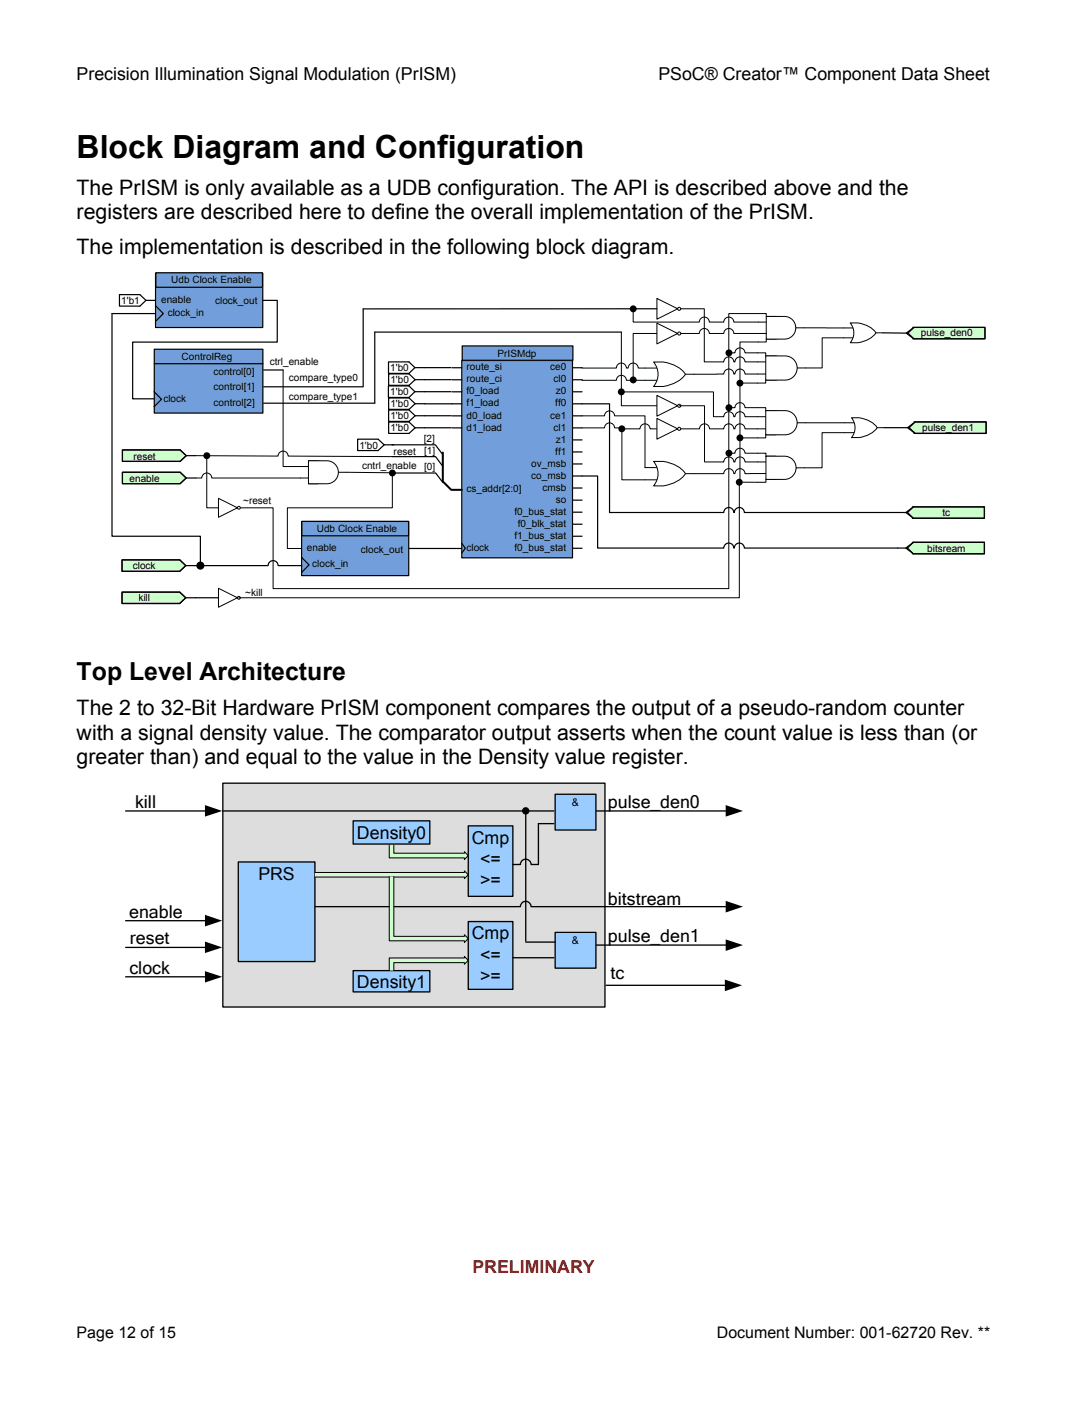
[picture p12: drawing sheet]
<svg xmlns="http://www.w3.org/2000/svg" width="216mm" height="279mm" viewBox="0 0 216 279" stroke-linecap="round" stroke-linejoin="round" font-family="sans-serif">
<g fill="none" stroke="#000" stroke-width=".2">
<path d="M115.7 73.1l6.8 .1a.99 .99 0 0 1 1-1 .99 .99 0 0 1 1 1h.4a.99 .99 0 0 1 1-1 .99 .99 0 0 1 1 1h1.3M115.7 75.5v.1h6.8a.99 .99 0 0 1 1-1 .99 .99 0 0 1 1 1h3.7M123.5 77.9h18.3v5h2.1a.99 .99 0 0 1 1-1 .99 .99 0 0 1 1 1h.2a.99 .99 0 0 1 1-1 .99 .99 0 0 1 1 1h2.5M123.5 66v14.7h7.1M125.9 61.4v2.7h13.1a.99 .99 0 0 1 1-1 .99 .99 0 0 1 1 1h2.9a.99 .99 0 0 1 1-1 .99 .99 0 0 1 1 1h4.8M130.6 66.3h-4.7v9.2M135 61.4h5v10.6h3.9a.99 .99 0 0 1 1-1 .99 .99 0 0 1 1 1h.2a.99 .99 0 0 1 1-1 .99 .99 0 0 1 1 1h2.5M135 66.3h4a.99 .99 0 0 1 1-1 .99 .99 0 0 1 1 1h2.9a.99 .99 0 0 1 1-1 .99 .99 0 0 1 1 1h4.8M150.7 62.4h-5.8v54.7h-90.6v-16.1h-6.8M150.7 68h-3.6v27.3M80.5 83.8v.1M115.7 82.7h4.5a.99 .99 0 0 1 1-1 .99 .99 0 0 1 1 1h6v10.3"/>
<path d="M123.6 85.3h3.6a.99 .99 0 0 1 1-1 .99 .99 0 0 1 1 1h1.4M135 85.3h4.1a.99 .99 0 0 1 1-1 .99 .99 0 0 1 1 1h2.8a.99 .99 0 0 1 1-1 .99 .99 0 0 1 1 1h.2a.99 .99 0 0 1 1-1 .99 .99 0 0 1 1 1h2.5"/>
</g>
<g fill="#000">
<circle cx="123.5" cy="77.9" r=".69"/>
<circle cx="125.9" cy="61.4" r=".69"/>
<circle cx="125.9" cy="75.6" r=".69"/>
<circle cx="123.6" cy="85.3" r=".69"/>
</g>
<path d="M52.4 76.9h19.8M77.9 88.5h8.7l1.4 1.9M78 90.8h8.6l1.4 1.9M78 94.1h8.6l1.5 1.9M115.7 94.7h3.1v14.3h25.1a.99 .99 0 0 1 1-1 .99 .99 0 0 1 1 1h.1a.99 .99 0 0 1 1-1 .99 .99 0 0 1 1 1h30.5" fill="none" stroke="#000" stroke-width=".24"/>
<path d="M88 90v5.7l1.7 1.7" fill="none" stroke="#000" stroke-width=".4"/>
<path d="M91.8 71.7h22v39.2h-22z" fill="#729fdc"/>
<path d="M89.9 73.1h1.9M89.9 75.5h1.9M89.9 77.9h1.9M91.8 71.7h22v39.2h-22zM89.9 80.3h1.9M89.9 82.7h1.9M89.9 85.1h1.9M91.8 108.1l.7 .9-.7 1" fill="none" stroke="#000" stroke-width=".24"/>
<path d="M89.9 97.4h1.9" fill="none" stroke="#000" stroke-width=".4"/>
<path d="M91.9 68.8h22v2.8h-22z" fill="#729fdc"/>
<g fill="none" stroke="#000" stroke-width=".24">
<path d="M91.9 68.8h22v2.8h-22zM113.8 73.1h1.9M113.8 75.5h1.9M113.8 77.9h1.9M113.8 80.3h1.9M113.8 82.7h1.9M113.8 85.1h1.9M113.8 87.5h1.9M113.8 89.9h1.9M113.8 92.3h1.9M113.8 94.7h1.9M113.8 97h1.9"/>
<path d="M113.8 99.5h1.9M113.8 101.9h1.9M113.8 104.2h1.9M113.8 106.6h1.9M113.8 109h1.9"/>
</g>
<path d="M24.3 111.3h11.4l1.2 1.2-1.2 1.1h-11.4z" fill-rule="evenodd" fill="#cfc"/>
<path d="M115.7 80.3h5.5v21.6h22.7a.99 .99 0 0 1 1-1 .99 .99 0 0 1 1 1h.1a.99 .99 0 0 1 1-1 .99 .99 0 0 1 1 1h30.5M24.3 111.3h11.4l1.2 1.2-1.2 1.1h-11.4zM36.9 112.5h2.9" fill="none" stroke="#000" stroke-width=".24"/>
<path d="M47.2 101a.3 .3 0 0 0 .6 0 .3 .3 0 0 0-.6 0zM43.4 99.1l3.8 1.9-3.8 1.9z" fill-rule="evenodd" fill="#fff"/>
<g fill="none" stroke="#000" stroke-width=".2">
<path d="M43.4 99.1l3.8 1.9-3.8 1.9zM59.7 92.8h4.6M59.7 95.1h4.6M64.3 93.9l14 .1"/>
<circle cx="47.5" cy="101" r=".29"/>
</g>
<path d="M61.3 91.6a6.3 6.3 0 0 1 6 2.3 6.4 6.4 0 0 1-6 2.3 3.6 3.6 0 0 0 0-4.6z" fill-rule="evenodd" fill="#fff"/>
<path d="M61.3 91.6a6.3 6.3 0 0 1 6 2.3 6.4 6.4 0 0 1-6 2.3 3.6 3.6 0 0 0 0-4.6z" fill="none" stroke="#000" stroke-width=".2"/>
<path d="M61.3 91.6h3.7a2.29 2.29 0 0 1 2.3 2.3 2.29 2.29 0 0 1-2.3 2.3h-3.7z" fill-rule="evenodd" fill="#fff"/>
<path d="M61.3 91.6h3.7a2.29 2.29 0 0 1 2.3 2.3 2.29 2.29 0 0 1-2.3 2.3h-3.7z" fill="none" stroke="#000" stroke-width=".2"/>
<path d="M71.1 87.3h4.1l1.2 1.2-1.2 1.1h-4.1zM76.4 88.5h1.9" fill="none" stroke="#000" stroke-width=".24"/>
<path d="M24.3 89.5h11.5l1.2 1.1-1.2 1.2h-11.5z" fill-rule="evenodd" fill="#cfc"/>
<path d="M24.3 89.5h11.5l1.2 1.1-1.2 1.2h-11.5zM37 90.6h1.9" fill="none" stroke="#000" stroke-width=".24"/>
<path d="M24.3 93.9h11.5l1.2 1.2-1.2 1.1h-11.5z" fill-rule="evenodd" fill="#cfc"/>
<path d="M52.4 73.6h3.9M24.3 93.9h11.5l1.2 1.2-1.2 1.1h-11.5zM37 95.1h1.9" fill="none" stroke="#000" stroke-width=".24"/>
<path d="M56.3 73.6v19.2h3.4M38.9 95.1h1.2a.99 .99 0 0 1 1-1 .99 .99 0 0 1 1 1h17.6M41.1 90.6v10.4h2.3" fill="none" stroke="#000" stroke-width=".2"/>
<circle cx="41.1" cy="90.6" r=".69" fill="#000"/>
<path d="M180.2 66.3l1.5-1.2h14.1v2.3h-14.1z" fill-rule="evenodd" fill="#cfc"/>
<path d="M175.5 66.2l5 .1M180.2 66.3l1.5-1.2h14.1v2.3h-14.1zM180.5 66.3l1.2 1.1M181.5 65.1h14.3v2.3h-14.3M181.7 65.1l-1.2 1.2" fill="none" stroke="#000" stroke-width=".24"/>
<path d="M180.4 85l1.5-1.1h14.1v2.3h-14.1z" fill-rule="evenodd" fill="#cfc"/>
<path d="M175.8 85h4.9M180.4 85l1.5-1.1h14.1v2.3h-14.1zM180.7 85l1.2 1.2M181.7 83.9h14.3v2.3h-14.3M181.9 83.9l-1.2 1.1" fill="none" stroke="#000" stroke-width=".24"/>
<path d="M180.1 109l1.5-1.2h14.1v2.3h-14.1z" fill-rule="evenodd" fill="#cfc"/>
<path d="M178.5 109h1.9M180.1 109l1.5-1.2h14.1v2.3h-14.1zM180.4 109l1.2 1.1M181.4 107.8h14.3v2.3h-14.3M181.6 107.8l-1.2 1.2" fill="none" stroke="#000" stroke-width=".24"/>
<path d="M180.1 101.9l1.5-1.1h14.1v2.3h-14.1z" fill-rule="evenodd" fill="#cfc"/>
<path d="M178.5 101.9h1.9M180.1 101.9l1.5-1.1h14.1v2.3h-14.1zM180.4 101.9l1.2 1.2M181.4 100.8h14.3v2.3h-14.3M181.6 100.8l-1.2 1.1" fill="none" stroke="#000" stroke-width=".24"/>
<path d="M128.2 73.2h4.9M128.2 75.6h4.9M133.1 74.4h4.9" fill="none" stroke="#000" stroke-width=".2"/>
<path d="M129.9 72a6.7 6.7 0 0 1 6.4 2.4 6.8 6.8 0 0 1-6.4 2.5 3.8 3.8 0 0 0 0-4.9z" fill-rule="evenodd" fill="#fff"/>
<path d="M129.9 72a6.7 6.7 0 0 1 6.4 2.4 6.8 6.8 0 0 1-6.4 2.5 3.8 3.8 0 0 0 0-4.9zM128.2 93h4.9M128.2 95.4h4.9M133.1 94.2h4.9" fill="none" stroke="#000" stroke-width=".2"/>
<path d="M129.9 91.8a6.7 6.7 0 0 1 6.4 2.4 6.7 6.7 0 0 1-6.4 2.4 3.8 3.8 0 0 0 0-4.8z" fill-rule="evenodd" fill="#fff"/>
<path d="M150.6 72h4.8M150.6 74.4h4.8M155.4 73.2h4.8M129.9 91.8a6.7 6.7 0 0 1 6.4 2.4 6.7 6.7 0 0 1-6.4 2.4 3.8 3.8 0 0 0 0-4.8z" fill="none" stroke="#000" stroke-width=".2"/>
<path d="M52.4 80.2h22.1" fill="none" stroke="#000" stroke-width=".24"/>
<path d="M152.2 70.8a6.6 6.6 0 0 1 6.3 2.4 6.7 6.7 0 0 1-6.3 2.4 3.7 3.7 0 0 0 0-4.8z" fill-rule="evenodd" fill="#fff"/>
<path d="M150.6 70.2h1.6v.6M152.2 75.6v.6h-1.6M152.2 70.8a6.6 6.6 0 0 1 6.3 2.4 6.7 6.7 0 0 1-6.3 2.4 3.7 3.7 0 0 0 0-4.8z" fill="none" stroke="#000" stroke-width=".2"/>
<path d="M152.2 70.8h3.9a2.4 2.4 0 0 1 2.4 2.4 2.4 2.4 0 0 1-2.4 2.4h-3.9z" fill-rule="evenodd" fill="#fff"/>
<path d="M152.2 70.8h3.9a2.4 2.4 0 0 1 2.4 2.4 2.4 2.4 0 0 1-2.4 2.4h-3.9zM150.6 82.9h4.8M150.6 85.3h4.8M155.4 84.1h4.8" fill="none" stroke="#000" stroke-width=".2"/>
<path d="M152.2 81.7a6.6 6.6 0 0 1 6.3 2.4 6.7 6.7 0 0 1-6.3 2.4 3.7 3.7 0 0 0 0-4.8z" fill-rule="evenodd" fill="#fff"/>
<path d="M150.6 81.1h1.6v.6M152.2 86.5v.6h-1.6M152.2 81.7a6.6 6.6 0 0 1 6.3 2.4 6.7 6.7 0 0 1-6.3 2.4 3.7 3.7 0 0 0 0-4.8z" fill="none" stroke="#000" stroke-width=".2"/>
<path d="M152.2 81.7h3.9a2.4 2.4 0 0 1 2.4 2.4 2.4 2.4 0 0 1-2.4 2.4h-3.9z" fill-rule="evenodd" fill="#fff"/>
<path d="M152.2 81.7h3.9a2.4 2.4 0 0 1 2.4 2.4 2.4 2.4 0 0 1-2.4 2.4h-3.9z" fill="none" stroke="#000" stroke-width=".2"/>
<path d="M134.7 61.4a.3 .3 0 0 0 .6 0 .3 .3 0 0 0-.6 0zM130.6 59.4l4.1 2-4.1 2.1z" fill-rule="evenodd" fill="#fff"/>
<g fill="none" stroke="#000" stroke-width=".2">
<path d="M130.6 59.4l4.1 2-4.1 2.1z"/>
<circle cx="135" cy="61.4" r=".3"/>
</g>
<path d="M134.7 80.7a.31 .31 0 0 0 .6 0 .31 .31 0 0 0-.6 0zM130.6 78.6l4.1 2.1-4.1 2.1z" fill-rule="evenodd" fill="#fff"/>
<g fill="none" stroke="#000" stroke-width=".2">
<path d="M130.6 78.6l4.1 2.1-4.1 2.1z"/>
<circle cx="135" cy="80.7" r=".31"/>
</g>
<path d="M134.7 85.3a.3 .3 0 0 0 .6 0 .3 .3 0 0 0-.6 0zM130.6 83.2l4.1 2.1-4.1 2z" fill-rule="evenodd" fill="#fff"/>
<g fill="none" stroke="#000" stroke-width=".2">
<path d="M130.6 83.2l4.1 2.1-4.1 2zM150.6 91.9h4.7M150.6 94.2h4.7M155.3 93h4.6"/>
<circle cx="135" cy="85.3" r=".3"/>
</g>
<path d="M152.3 90.7a6.3 6.3 0 0 1 6 2.3 6.4 6.4 0 0 1-6 2.3 3.6 3.6 0 0 0 0-4.6z" fill-rule="evenodd" fill="#fff"/>
<path d="M150.6 90.1h1.7v.6M152.3 95.3v.6h-1.7M152.3 90.7a6.3 6.3 0 0 1 6 2.3 6.4 6.4 0 0 1-6 2.3 3.6 3.6 0 0 0 0-4.6z" fill="none" stroke="#000" stroke-width=".2"/>
<path d="M152.3 90.7h3.7a2.31 2.31 0 0 1 2.3 2.3 2.31 2.31 0 0 1-2.3 2.3h-3.7z" fill-rule="evenodd" fill="#fff"/>
<path d="M152.3 90.7h3.7a2.31 2.31 0 0 1 2.3 2.3 2.31 2.31 0 0 1-2.3 2.3h-3.7z" fill="none" stroke="#000" stroke-width=".2"/>
<path d="M134.7 66.3a.31 .31 0 0 0 .6 0 .31 .31 0 0 0-.6 0zM130.6 64.3l4.1 2-4.1 2.1z" fill-rule="evenodd" fill="#fff"/>
<g fill="none" stroke="#000" stroke-width=".2">
<path d="M130.6 64.3l4.1 2-4.1 2.1zM150.7 64.1h4.6M150.7 66.3h4.6M155.3 65.2h4.5"/>
<circle cx="135" cy="66.3" r=".31"/>
</g>
<path d="M152.3 62.9a6.2 6.2 0 0 1 5.9 2.3 6.3 6.3 0 0 1-5.9 2.2 3.5 3.5 0 0 0 0-4.5z" fill-rule="evenodd" fill="#fff"/>
<path d="M150.7 62.4h1.6v.5M152.3 62.9a6.2 6.2 0 0 1 5.9 2.3 6.3 6.3 0 0 1-5.9 2.2 3.5 3.5 0 0 0 0-4.5zM152.3 67.4v.6h-1.6" fill="none" stroke="#000" stroke-width=".2"/>
<path d="M152.3 62.9h3.7a2.25 2.25 0 0 1 2.2 2.3 2.25 2.25 0 0 1-2.2 2.2h-3.7z" fill-rule="evenodd" fill="#fff"/>
<path d="M152.3 62.9h3.7a2.25 2.25 0 0 1 2.2 2.3 2.25 2.25 0 0 1-2.2 2.2h-3.7z" fill="none" stroke="#000" stroke-width=".2"/>
<path d="M123.5 66h-49v14.2M130.6 61.4h-58.4v15.5" fill="none" stroke="#000" stroke-width=".24"/>
<path d="M24.3 117.8h11.4l1.2 1.1-1.2 1.1h-11.4z" fill-rule="evenodd" fill="#cfc"/>
<path d="M24.3 117.8h11.4l1.2 1.1-1.2 1.1h-11.4zM36.9 118.9h1.9" fill="none" stroke="#000" stroke-width=".24"/>
<path d="M47.2 118.9a.3 .3 0 0 0 .6 0 .3 .3 0 0 0-.6 0zM43.4 117l3.8 1.9-3.8 1.9z" fill-rule="evenodd" fill="#fff"/>
<g fill="none" stroke="#000" stroke-width=".2">
<path d="M167.7 65.2h3.9M167.7 67.2h3.9M171.6 66.2h3.9M43.4 117l3.8 1.9-3.8 1.9z"/>
<circle cx="47.5" cy="118.9" r=".29"/>
</g>
<path d="M38.8 118.9h4.6" fill="none" stroke="#000" stroke-width=".24"/>
<path d="M169 64.2a5.4 5.4 0 0 1 5.1 2 5.5 5.5 0 0 1-5.1 2 3.1 3.1 0 0 0 0-4z" fill-rule="evenodd" fill="#fff"/>
<path d="M169 64.2a5.4 5.4 0 0 1 5.1 2 5.5 5.5 0 0 1-5.1 2 3.1 3.1 0 0 0 0-4zM167.9 84.1h3.9M167.9 86h3.9M171.8 85h4" fill="none" stroke="#000" stroke-width=".2"/>
<path d="M169.3 83.1a5.4 5.4 0 0 1 5.1 1.9 5.5 5.5 0 0 1-5.1 2 3.1 3.1 0 0 0 0-3.9z" fill-rule="evenodd" fill="#fff"/>
<path d="M169.3 83.1a5.4 5.4 0 0 1 5.1 1.9 5.5 5.5 0 0 1-5.1 2 3.1 3.1 0 0 0 0-3.9z" fill="none" stroke="#000" stroke-width=".2"/>
<path d="M30.7 72.3h21.6v9.8h-21.6z" fill="#729fdc"/>
<path d="M30.7 72.3h21.6v9.8h-21.6z" fill="none" stroke="#000" stroke-width=".24"/>
<path d="M30.7 69.4h21.6v2.9h-21.6z" fill="#729fdc"/>
<g fill="none" stroke="#000" stroke-width=".24">
<path d="M30.7 69.4h21.6v2.9h-21.6zM77.2 76.8h4.1l1.2 1.1-1.2 1.1h-4.1zM77.2 72h4.1l1.2 1.1-1.2 1.2h-4.1zM77.3 74.4h4l1.2 1.1-1.2 1.1h-4zM77.3 79.1h4l1.2 1.2-1.2 1.1h-4zM82.5 77.9h7.2M82.5 73.1h7.2M82.5 75.5h7.2M77.3 81.5h4l1.2 1.2-1.2 1.1h-4zM77.3 83.9h4l1.2 1.2-1.2 1.1h-4zM82.5 80.3h7.4M82.5 82.7h7.2"/>
<path d="M82.5 85.1h7.2M81.3 109.1h10.5"/>
</g>
<g fill="none" stroke="#000" stroke-width=".2">
<path d="M144.9 70.2h1.2a.99 .99 0 0 1 1-1 .99 .99 0 0 1 1 1h2.5M147.1 76.2h3.5M150.6 74.4h-2.5a.99 .99 0 0 0-1-1 .99 .99 0 0 0-1 1h-.2a.99 .99 0 0 0-1-1 .99 .99 0 0 0-1 1h-5.9M159.8 65.2h7.9M167.7 67.2h-4.3v6h-3.2M38.9 90.6l16.4 .1a1.01 1.01 0 0 1 1-1 1.01 1.01 0 0 1 1 1l20.7 .1M115.7 85.1h4.5a.99 .99 0 0 1 1-1 .99 .99 0 0 1 1 1h1.4v10.3h4.6M135 80.7h5.1v11.2h3.8a.99 .99 0 0 1 1-1 .99 .99 0 0 1 1 1h.2a.99 .99 0 0 1 1-1 .99 .99 0 0 1 1 1h2.5M144.9 81.1h1.2a.99 .99 0 0 1 1-1 .99 .99 0 0 1 1 1h2.5M144.9 90.1h1.2a.99 .99 0 0 1 1-1 .99 .99 0 0 1 1 1h2.5M147.1 87.1h3.5M150.6 95.9h-3.6v23h-99.5"/>
<path d="M150.6 94.2h-2.5a.99 .99 0 0 0-1-1 .99 .99 0 0 0-1 1h-.2a.99 .99 0 0 0-1-1 .99 .99 0 0 0-1 1h-5.9M160.2 84.1h7.7M167.9 86h-4.5v7h-3.5"/>
</g>
<g fill="#000">
<circle cx="144.9" cy="70.2" r=".69"/>
<circle cx="147.1" cy="76.2" r=".69"/>
<circle cx="144.9" cy="90.1" r=".69"/>
<circle cx="144.9" cy="81.1" r=".69"/>
<circle cx="147" cy="95.9" r=".69"/>
<circle cx="147.1" cy="87.1" r=".69"/>
</g>
<path d="M30.9 54.3h21.3v10.8h-21.3z" fill="#729fdc"/>
<path d="M30.9 54.3h21.3v10.8h-21.3zM31 60.9l1.5 1.5-1.5 1.4" fill="none" stroke="#000" stroke-width=".24"/>
<path d="M31 54.3h21.2v2.8h-21.2z" fill="#729fdc"/>
<path d="M23.7 58.6h4.1l1.2 1.1-1.2 1.2h-4.1zM29 59.7h1.9M31 54.3h21.2v2.8h-21.2zM52.2 59.7h2.9v8.3h-28.7v11.3h4.2M30.6 77.9l1.5 1.5-1.5 1.5" fill="none" stroke="#000" stroke-width=".24"/>
<path d="M60 103.7h21.3v10.8h-21.3z" fill="#729fdc"/>
<path d="M60 103.7h21.3v10.8h-21.3zM60 110.8l1.4 1.5-1.4 1.5" fill="none" stroke="#000" stroke-width=".24"/>
<path d="M60 103.7h21.2v2.9h-21.2z" fill="#729fdc"/>
<path d="M30.8 62.4h-8.5v44.2h17.5v5.9h13.5a.99 .99 0 0 1 1-1 .99 .99 0 0 1 1 1h4.6v-.2M60 103.7h21.2v2.9h-21.2z" fill="none" stroke="#000" stroke-width=".24"/>
<path d="M78 94.1v6.9h-20.9v8.1h2.9" fill="none" stroke="#000" stroke-width=".2"/>
<g fill="#000">
<circle cx="78" cy="94.1" r=".69"/>
<circle cx="39.8" cy="112.5" r=".8"/>
</g>
<path d="M44.3 155.7h76v44.6h-76z" fill="#ddd"/>
<path d="M44.3 155.7h76v44.6h-76z" fill="none" stroke="#000" stroke-width=".26"/>
<path d="M47.4 171.4h15.2v19.8h-15.2z" fill="#9accff"/>
<path d="M47.4 171.4h15.2v19.8h-15.2z" fill="none" stroke="#000" stroke-width=".26"/>
<path d="M70.2 163.2h15.2v4.7h-15.2z" fill="#9accff"/>
<path d="M70.2 163.2h15.2v4.7h-15.2z" fill="none" stroke="#000" stroke-width=".26"/>
<path d="M93.1 164.2h8.9v14h-8.9z" fill="#9accff"/>
<path d="M93.1 164.2h8.9v14h-8.9z" fill="none" stroke="#000" stroke-width=".26"/>
<path d="M77.4 168.1h.9v1.6h14v-.3l.8 .7-.8 .8v-.3h-14.9z" fill-rule="evenodd" fill="#cfc"/>
<path d="M77.4 168.1v2.5h14.9v.3l.8-.8-.8-.7v.3h-14v-1.6" fill="none" stroke="#000" stroke-width=".2"/>
<path d="M62.6 173.5h29.7v-.3l.8 .7-.8 .8v-.3h-29.7z" fill-rule="evenodd" fill="#cfc"/>
<path d="M62.6 173.5h29.7v-.3l.8 .7-.8 .8v-.3h-29.7" fill="none" stroke="#000" stroke-width=".2"/>
<path d="M93.1 183.3h8.9v13.4h-8.9z" fill="#9accff"/>
<path d="M93.1 183.3h8.9v13.4h-8.9z" fill="none" stroke="#000" stroke-width=".26"/>
<path d="M70.2 193h15.2v4.3h-15.2z" fill="#9accff"/>
<path d="M70.2 193h15.2v4.3h-15.2z" fill="none" stroke="#000" stroke-width=".26"/>
<path d="M77.4 190.5h14.9v-.3l.8 .8-.8 .7v-.3h-14v1.6h-.9z" fill-rule="evenodd" fill="#cfc"/>
<path d="M77.4 193v-2.5h14.9v-.3l.8 .8-.8 .7v-.3h-14v1.6" fill="none" stroke="#000" stroke-width=".2"/>
<path d="M118.5 161.3h26.1M62.6 180.3h40.9a1.06 1.06 0 0 1 1-1.1 1.06 1.06 0 0 1 1.1 1.1h39M118.5 187.9h26.1" fill="none" stroke="#000" stroke-width=".26"/>
<path d="M144.3 179.2l3.4 1.1-3.4 1.2zM144.3 160.1l3.4 1.2-3.4 1.1zM144.3 186.8l3.4 1.1-3.4 1.2z" fill="#000"/>
<path d="M77.4 174.3h.9v11.9h14v-.3l.8 .7-.8 .8v-.3h-14.9z" fill-rule="evenodd" fill="#cfc"/>
<path d="M77.4 174.3v12.8h14.9v.3l.8-.8-.8-.7v.3h-14v-11.9" fill="none" stroke="#000" stroke-width=".2"/>
<path d="M25 161.3h16M25 194.2h16M25 188.4h16M25 183.1h16M120.5 195.9h23.9" fill="none" stroke="#000" stroke-width=".26"/>
<path d="M40.7 160.1l3.5 1.2-3.5 1.1zM40.7 193.1l3.5 1.1-3.5 1.2zM40.7 187.2l3.5 1.2-3.5 1.1zM40.7 181.9l3.5 1.2-3.5 1.1zM144.1 194.8l3.4 1.1-3.4 1.2z" fill="#000"/>
<path d="M110.4 157.9h8.1v7.2h-8.1z" fill="#9accff"/>
<path d="M110.4 157.9h8.1v7.2h-8.1zM44.3 161.3h65.8M110.1 163.8h-3.1v8.1h-1.4a1.06 1.06 0 0 0-1.1-1 1.06 1.06 0 0 0-1 1h-1.5" fill="none" stroke="#000" stroke-width=".26"/>
<path d="M110.4 185.4h8.1v7.1h-8.1z" fill="#9accff"/>
<path d="M104.5 161.3v25.9M102 190.5h8.1M104.5 187.3h5.9M110.4 185.4h8.1v7.1h-8.1z" fill="none" stroke="#000" stroke-width=".26"/>
<circle cx="104.5" cy="161.3" r=".64" fill="#000"/>
<circle cx="104.5" cy="161.3" r=".64" fill="none" stroke="#000" stroke-width=".2"/>
<text font-size="6.3" x="15.2" y="31.3">Block Diagram and Configuration</text>
<text font-size="4.9" x="15.2" y="135.2">Top Level Architecture</text>
<g font-size="4.2">
<text x="15.2" y="38.7">The PrISM is only available as a UDB configuration. The API is described above and the</text>
<text x="15.2" y="43.6">registers are described here to define the overall implementation of the PrISM.</text>
<text x="15.2" y="50.6">The implementation is described in the following block diagram.</text>
<text x="15.2" y="142.3">The 2 to 32-Bit Hardware PrISM component compares the output of a pseudo-random counter</text>
<text x="15.2" y="147.2">with a signal density value. The comparator output asserts when the count value is less than (or</text>
<text x="15.2" y="152">greater than) and equal to the value in the Density value register.</text>
</g>
<g font-size="3.5">
<text x="15.2" y="16">Precision Illumination Signal Modulation (PrISM)</text>
<text x="130.9" y="16">PSoC® Creator™ Component Data Sheet</text>
<text x="26.9" y="160.7">kill</text>
<text x="120.9" y="160.7">pulse_den0</text>
<text x="71" y="166.8">Density0</text>
<text x="93.8" y="167.8">Cmp</text>
<text x="95.5" y="172">&lt;=</text>
<text x="51.4" y="174.9">PRS</text>
<text x="95.5" y="176.2">&gt;=</text>
<text x="120.9" y="179.9">bitstream</text>
<text x="25.7" y="182.5">enable</text>
<text x="25.8" y="187.8">reset</text>
<text x="93.8" y="186.8">Cmp</text>
<text x="95.5" y="191">&lt;=</text>
<text x="120.9" y="187.4">pulse_den1</text>
<text x="25.7" y="193.7">clock</text>
<text x="71" y="196.5">Density1</text>
<text x="95.5" y="195.2">&gt;=</text>
<text x="121.4" y="194.8">tc</text>
</g>
<text font-size="3.5" fill="#f00" x="93.9" y="253.1">PRELIMINARY</text>
<g font-size="3.2">
<text x="15.2" y="266">Page 12 of 15</text>
<text x="142.5" y="266">Document Number: 001-62720 Rev. **</text>
</g>
<g font-size="2.1">
<text x="113.7" y="160.2">&amp;</text>
<text x="113.7" y="187.7">&amp;</text>
</g>
<g font-size="2">
<text x="34.1" y="56.4">Udb Clock Enable</text>
<text x="24.1" y="60.5">1'b1</text>
<text x="32" y="60.2">enable</text>
<text x="33.3" y="62.8">clock_in</text>
<text x="42.8" y="60.5">clock_out</text>
<text x="36.1" y="71.6">ControlReg</text>
<text x="98.9" y="71">PrISMdp</text>
<text x="183.1" y="66.9">pulse_den0</text>
<text x="42.4" y="74.6">control[0]</text>
<text x="42.5" y="77.6">control[1]</text>
<text x="53.6" y="72.6">ctrl_enable</text>
<text x="57.4" y="75.7">compare_type0</text>
<text x="77.6" y="73.9">1'b0</text>
<text x="77.6" y="76.2">1'b0</text>
<text x="92.7" y="73.7">route_si</text>
<text x="92.7" y="76.1">route_ci</text>
<text x="109.4" y="73.7">ce0</text>
<text x="110" y="76.1">cl0</text>
<text x="32.5" y="79.9">clock</text>
<text x="42.5" y="80.8">control[2]</text>
<text x="57.4" y="79.5">compare_type1</text>
<text x="77.6" y="78.6">1'b0</text>
<text x="77.6" y="83.4">1'b0</text>
<text x="77.6" y="81">1'b0</text>
<text x="92.7" y="78.4">f0_load</text>
<text x="92.7" y="80.8">f1_load</text>
<text x="92.7" y="83.2">d0_load</text>
<text x="109.4" y="83.2">ce1</text>
<text x="110.4" y="80.8">ff0</text>
<text x="110.5" y="78.4">z0</text>
<text x="71.5" y="89.2">1'b0</text>
<text x="77.6" y="85.8">1'b0</text>
<text x="84.3" y="87.8">[2]</text>
<text x="92.7" y="85.6">d1_load</text>
<text x="110" y="85.6">cl1</text>
<text x="110.5" y="88">z1</text>
<text x="183.3" y="85.7">pulse_den1</text>
<text x="25.8" y="95.8">enable</text>
<text x="26.5" y="91.4">reset</text>
<text x="72" y="93.2">cntrl_enable</text>
<text x="78.3" y="90.5">reset</text>
<text x="84.3" y="90.3">[1]</text>
<text x="84.3" y="93.4">[0]</text>
<text x="105.6" y="92.8">ov_msb</text>
<text x="105.6" y="95.2">co_msb</text>
<text x="110.4" y="90.4">ff1</text>
<text x="48.4" y="100.3">~reset</text>
<text x="92.7" y="97.9">cs_addr[2:0]</text>
<text x="107.8" y="97.6">cmsb</text>
<text x="110.5" y="100">so</text>
<text x="63" y="105.8">Udb Clock Enable</text>
<text x="102.3" y="102.4">f0_bus_stat</text>
<text x="102.3" y="107.2">f1_bus_stat</text>
<text x="103" y="104.8">f0_blk_stat</text>
<text x="187.4" y="102.7">tc</text>
<text x="26.4" y="113.2">clock</text>
<text x="61" y="109.7">enable</text>
<text x="62.1" y="112.7">clock_in</text>
<text x="71.8" y="109.9">clock_out</text>
<text x="92.7" y="109.6">clock</text>
<text x="102.3" y="109.6">f0_bus_stat</text>
<text x="184.3" y="109.7">bitsream</text>
<text x="27.5" y="119.6">kill</text>
<text x="48.8" y="118.5">~kill</text>
</g>
</svg>
